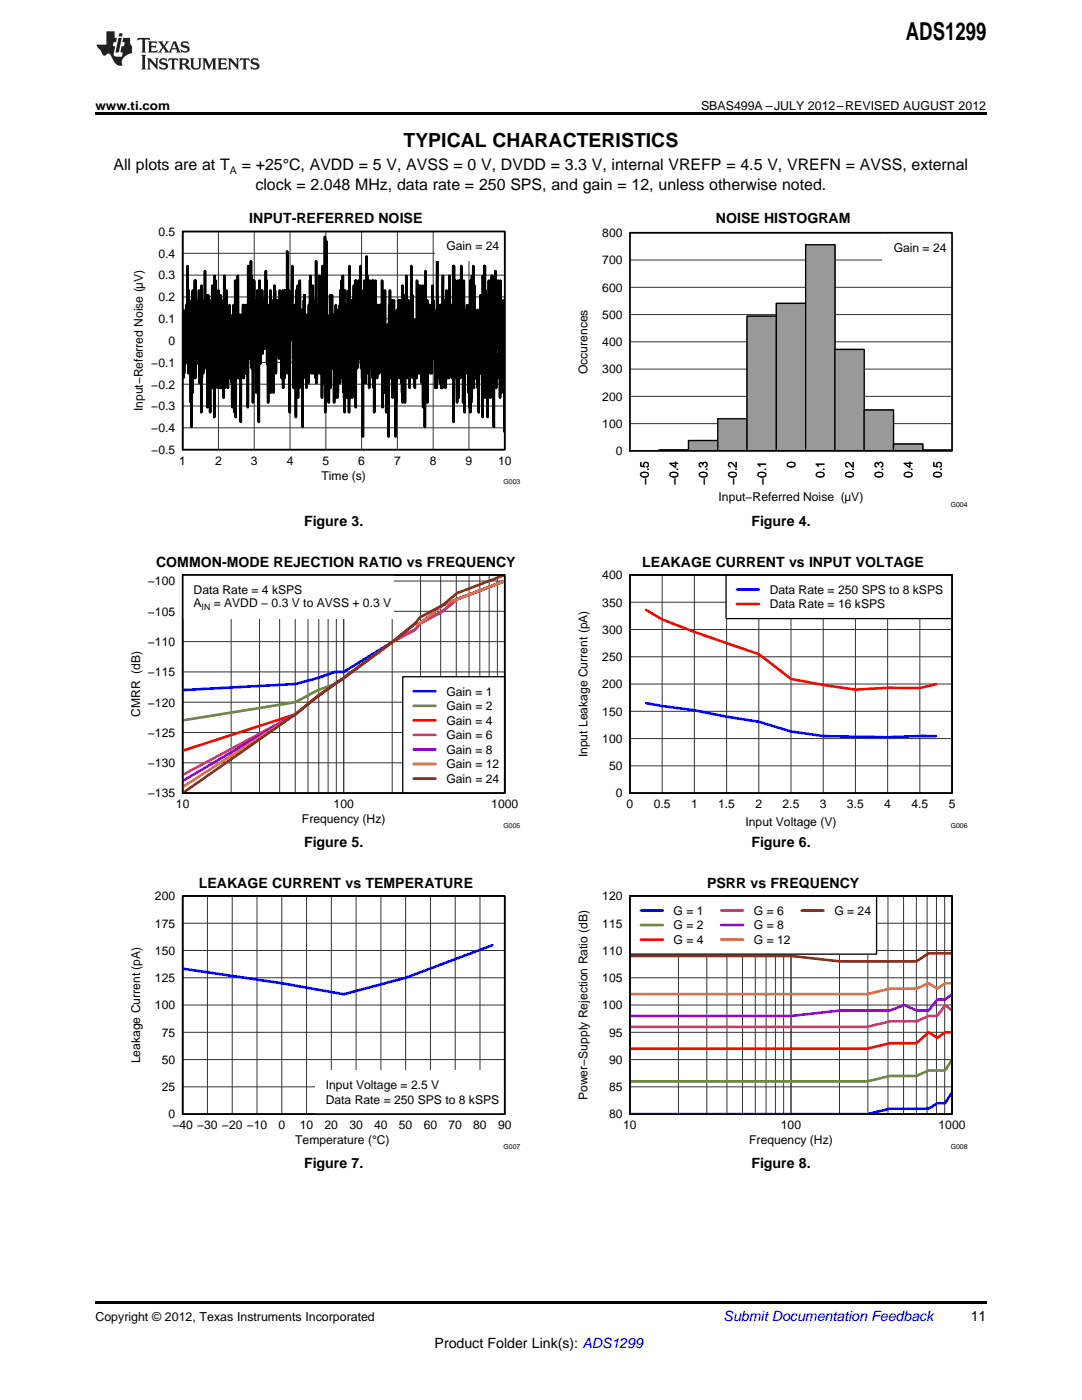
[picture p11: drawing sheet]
<svg xmlns="http://www.w3.org/2000/svg" width="216mm" height="279mm" viewBox="0 0 216 279" stroke-linecap="round" stroke-linejoin="round" font-family="sans-serif">
<path d="M36.4 178.8h64.3v43.5h-64.3z" fill="none" stroke="#000" stroke-width=".26"/>
<g fill="none" stroke="#333" stroke-width=".2">
<path d="M36.4 178.8h64.3v43.5h-64.3zM41.4 178.8v43.5M46.3 178.8v43.5M51.3 178.8v43.5M56.2 178.8v43.5M61.2 178.8v43.5M66.1 178.8v43.5M71.1 178.8v43.5M76 178.8v43.5M80.9 178.8v43.5M85.9 178.8v43.5M90.8 178.8v43.5"/>
<path d="M95.8 178.8v43.5M36.4 195.1h64.3M36.4 189.7h64.3M36.4 184.3h64.3M36.4 216.9h64.3M36.4 211.5h64.3M36.4 206h64.3M36.4 200.6h64.3"/>
</g>
<path d="M98.2 188.6l-17.3 6.5-12.3 3.3-12.4-2.2-19.8-2.9" fill="none" stroke="#00f" stroke-width=".52"/>
<path d="M62.8 213.6h37.9v8.7h-37.9z" fill="#fff"/>
<path d="M36.4 178.8h64.3v43.5h-64.3z" fill="none" stroke="#000" stroke-width=".35"/>
<path d="M125.7 178.8h64.3v43.5h-64.3z" fill="none" stroke="#000" stroke-width=".26"/>
<g fill="none" stroke="#333" stroke-width=".2">
<path d="M125.7 178.8h64.3v43.5h-64.3zM135.4 178.8v43.5M141 178.8v43.5M145 178.8v43.5M148.2 178.8v43.5M150.7 178.8v43.5M152.9 178.8v43.5M154.7 178.8v43.5M156.4 178.8v43.5M157.8 178.8v43.5M167.5 178.8v43.5M173.2 178.8v43.5"/>
<path d="M177.2 178.8v43.5M180.3 178.8v43.5M182.8 178.8v43.5M185 178.8v43.5M186.9 178.8v43.5M188.5 178.8v43.5M125.7 195.1h64.3M125.7 189.7h64.3M125.7 184.3h64.3M125.7 216.9h64.3M125.7 211.5h64.3M125.7 206h64.3"/>
<path d="M125.7 200.6h64.3"/>
</g>
<path d="M190 218l-1.4 2.2h-1.6l-1.7 1.1h-7.7l-4.6 1h-47.3" fill="none" stroke="#00f" stroke-width=".52"/>
<path d="M190 211.5l-1.4 2.1h-3.3l-2.4 1.1h-5.3l-4.6 1.1h-47.3" fill="none" stroke="#6e8b3d" stroke-width=".52"/>
<path d="M190 206h-1.4l-1.6 1.1-1.7-1.1-2.4 2.2h-5.3l-4.6 1.1h-47.3" fill="none" stroke="#f00" stroke-width=".52"/>
<path d="M190 201.7l-1.4-1.1-1.6 2.2h-1.7l-2.4 1h-5.3l-4.6 1.1h-47.3" fill="none" stroke="#cd3278" stroke-width=".52"/>
<path d="M190 198.4l-1.4 1.1h-1.6l-1.7 2.2h-2.4l-2.4-1.1-2.9 1.1h-10l-9.8 1.1h-32.1" fill="none" stroke="#9400d3" stroke-width=".52"/>
<path d="M190 196.2h-1.4l-1.6 1.1-1.7-1.1-2.4 1.1h-5.3l-4.6 1.1h-47.3" fill="none" stroke="#cd6839" stroke-width=".52"/>
<path d="M190 190.2h-4.7l-2.4 1.7h-15.3l-9.8-1.1h-32.1" fill="none" stroke="#8b2500" stroke-width=".52"/>
<path d="M125.7 178.8h49.2v11.6h-49.2z" fill="#fff"/>
<path d="M36.4 114.7h64.3v43.6h-64.3zM125.7 178.8h49.2v11.6h-49.2z" fill="none" stroke="#000" stroke-width=".26"/>
<path d="M100.7 116l-12.4 4.8-4.5 3.6h-.9l-4.5 3.6-9.8 6.1h-1.8l-3.4 1.2-4.5 1.2-22.5 1.2M127.9 181.7h4.3" fill="none" stroke="#00f" stroke-width=".52"/>
<path d="M100.7 116l-9.5 3.6-2.9 2.4-4.5 2.4-.9 1.2-4.5 2.4-11.6 8.5-3.4 1.2-4.5 2.4-22.5 3.7M127.9 184.6h4.3" fill="none" stroke="#6e8b3d" stroke-width=".52"/>
<path d="M100.7 116l-9.5 3.6-2.9 2.4-4.5 2.4-.9 1.2-4.5 2.4-9.8 7.3-5.2 3.6-4.5 3.7-22.5 7.2M127.9 187.5h4.3" fill="none" stroke="#f00" stroke-width=".52"/>
<path d="M100.7 116l-9.5 3.6-2.9 2.4-4.5 2.4-.9 1.2-4.5 2.4-9.8 7.3-5.2 3.6-4.5 3.7-22.5 12.1M143.9 181.7h4.4" fill="none" stroke="#cd3278" stroke-width=".52"/>
<path d="M100.7 116l-12.4 4.8-4.5 3.6h-.9a309.1 309.1 0 0 1-19.5 14.5l-4.5 3.7-22.5 13.3M143.9 184.6h4.4" fill="none" stroke="#9400d3" stroke-width=".52"/>
<path d="M143.9 187.5h4.4" fill="none" stroke="#cd6839" stroke-width=".52"/>
<path d="M100.7 114.7l-9.5 3.7-2.9 2.4-4.5 2.4-.9 1.2a309.1 309.1 0 0 1-19.5 14.5l-4.5 3.7-22.5 15.7M160 181.7h4.3" fill="none" stroke="#8b2500" stroke-width=".52"/>
<path d="M125.7 178.8h64.3v43.5h-64.3z" fill="none" stroke="#000" stroke-width=".35"/>
<g fill="none" stroke="#333" stroke-width=".2">
<path d="M36.4 114.7v43.6h64.3v-43.6M36.4 116h64.3M46.1 114.7v43.6M51.8 114.7v43.6M55.8 114.7v43.6M58.9 114.7v43.6M61.5 114.7v43.6M63.6 114.7v43.6M65.5 114.7v43.6M67.1 114.7v43.6M68.6 114.7v43.6M78.3 114.7v43.6"/>
<path d="M83.9 114.7v43.6M87.9 114.7v43.6M91 114.7v43.6M93.6 114.7v43.6M95.7 114.7v43.6M97.6 114.7v43.6M99.2 114.7v43.6M36.4 134.1h64.3M36.4 128h64.3M36.4 122h64.3M36.4 152.2h64.3M36.4 146.2h64.3"/>
<path d="M36.4 140.1h64.3"/>
</g>
<path d="M100.7 116l-12.4 4.8-4.5 3.6h-.9a309.1 309.1 0 0 1-19.5 14.5l-4.5 3.7-22.5 14.5" fill="none" stroke="#ee7600" stroke-width=".52"/>
<path d="M80.4 135.1h20.3v23.2h-20.3z" fill="#fff"/>
<path d="M80.4 135.1h20.3v23.2h-20.3z" fill="none" stroke="#000" stroke-width=".26"/>
<path d="M82.5 138h4.4" fill="none" stroke="#00f" stroke-width=".52"/>
<path d="M82.5 140.9h4.4" fill="none" stroke="#6e8b3d" stroke-width=".52"/>
<path d="M82.5 143.8h4.4" fill="none" stroke="#f00" stroke-width=".52"/>
<path d="M82.5 146.7h4.4" fill="none" stroke="#cd3278" stroke-width=".52"/>
<path d="M82.5 149.6h4.4" fill="none" stroke="#9400d3" stroke-width=".52"/>
<path d="M82.5 152.5h4.4" fill="none" stroke="#ee7600" stroke-width=".52"/>
<path d="M82.5 155.4h4.4" fill="none" stroke="#8b2500" stroke-width=".52"/>
<path d="M36.4 114.7h42.2v8.8h-42.2z" fill="#fff"/>
<path d="M36.4 114.7h64.3v43.6h-64.3z" fill="none" stroke="#000" stroke-width=".35"/>
<path d="M125.7 114.7h64.3v43.6h-64.3z" fill="none" stroke="#000" stroke-width=".26"/>
<g fill="none" stroke="#333" stroke-width=".2">
<path d="M125.7 114.7h64.3v43.6h-64.3zM132.1 114.7v43.6M138.6 114.7v43.6M145 114.7v43.6M151.4 114.7v43.6M157.8 114.7v43.6M164.3 114.7v43.6M170.7 114.7v43.6M177.1 114.7v43.6M183.5 114.7v43.6M125.7 136.5h64.3M125.7 131.1h64.3"/>
<path d="M125.7 125.6h64.3M125.7 120.2h64.3M125.7 152.8h64.3M125.7 147.4h64.3M125.7 142h64.3"/>
</g>
<path d="M128.9 140.3l9.7 1.4 6.4 1.3 6.4 1 6.4 2 6.5 .9 12.8 .2 9.7-.2" fill="none" stroke="#00f" stroke-width=".52"/>
<path d="M128.9 121.7l3.2 1.9 6.5 2.5 12.8 4.4 6.4 5 6.5 1.2 6.4 .9 6.4-.3h6.4l3.3-.8" fill="none" stroke="#f00" stroke-width=".52"/>
<path d="M144.9 114.7h45.1v8.8h-45.1z" fill="#fff"/>
<path d="M125.7 90h5.8zM131.5 89.8h5.9v.2h-5.9zM144.9 114.7h45.1v8.8h-45.1z" fill="none" stroke="#000" stroke-width=".26"/>
<path d="M147.1 117.6h4.3" fill="none" stroke="#00f" stroke-width=".52"/>
<path d="M147.1 120.6h4.3" fill="none" stroke="#f00" stroke-width=".52"/>
<path d="M125.7 114.7h64.3v43.6h-64.3z" fill="none" stroke="#000" stroke-width=".35"/>
<path d="M125.7 90h5.8" fill="none" stroke="#999" stroke-width=".2"/>
<path d="M131.5 89.9h5.9" fill="none" stroke="#999" stroke-width=".22"/>
<path d="M137.4 87.9h5.8v2.1h-5.8z" fill="#999"/>
<path d="M137.4 87.9h5.8v2.1h-5.8z" fill="none" stroke="#000" stroke-width=".26"/>
<path d="M143.2 83.6h5.9v6.4h-5.9z" fill="#999"/>
<path d="M143.2 83.6h5.9v6.4h-5.9z" fill="none" stroke="#000" stroke-width=".26"/>
<path d="M149.1 63.1h5.8v26.9h-5.8z" fill="#999"/>
<path d="M149.1 63.1h5.8v26.9h-5.8z" fill="none" stroke="#000" stroke-width=".26"/>
<path d="M154.9 60.5h5.9v29.5h-5.9z" fill="#999"/>
<path d="M154.9 60.5h5.9v29.5h-5.9z" fill="none" stroke="#000" stroke-width=".26"/>
<path d="M160.8 48.8h5.8v41.2h-5.8z" fill="#999"/>
<path d="M160.8 48.8h5.8v41.2h-5.8z" fill="none" stroke="#000" stroke-width=".26"/>
<path d="M166.6 69.7h5.8v20.3h-5.8z" fill="#999"/>
<path d="M166.6 69.7h5.8v20.3h-5.8z" fill="none" stroke="#000" stroke-width=".26"/>
<path d="M172.4 81.8h5.9v8.2h-5.9z" fill="#999"/>
<path d="M172.4 81.8h5.9v8.2h-5.9z" fill="none" stroke="#000" stroke-width=".26"/>
<path d="M178.3 88.6h5.8v1.4h-5.8z" fill="#999"/>
<path d="M125.7 90h5.8zM131.5 89.8h5.9v.2h-5.9zM178.3 88.6h5.8v1.4h-5.8zM184.1 89.8h5.9v.2h-5.9z" fill="none" stroke="#000" stroke-width=".26"/>
<path d="M125.7 90h5.8M184.1 89.9h5.9" fill="none" stroke="#999" stroke-width=".2"/>
<path d="M125.7 57.3h64.3M125.7 51.9h64.3M125.7 46.5h64.3M125.7 79.1h64.3M125.7 73.7h64.3M125.7 68.2h64.3M125.7 62.8h64.3M125.7 90h64.3M125.7 84.5h64.3" fill="none" stroke="#333" stroke-width=".2"/>
<path d="M131.5 89.9h5.9" fill="none" stroke="#999" stroke-width=".22"/>
<path d="M137.4 87.9h5.8v2.1h-5.8z" fill="#999"/>
<path d="M137.4 87.9h5.8v2.1h-5.8z" fill="none" stroke="#000" stroke-width=".26"/>
<path d="M143.2 83.6h5.9v6.4h-5.9z" fill="#999"/>
<path d="M143.2 83.6h5.9v6.4h-5.9z" fill="none" stroke="#000" stroke-width=".26"/>
<path d="M149.1 63.1h5.8v26.9h-5.8z" fill="#999"/>
<path d="M149.1 63.1h5.8v26.9h-5.8z" fill="none" stroke="#000" stroke-width=".26"/>
<path d="M154.9 60.5h5.9v29.5h-5.9z" fill="#999"/>
<path d="M154.9 60.5h5.9v29.5h-5.9z" fill="none" stroke="#000" stroke-width=".26"/>
<path d="M160.8 48.8h5.8v41.2h-5.8z" fill="#999"/>
<path d="M160.8 48.8h5.8v41.2h-5.8z" fill="none" stroke="#000" stroke-width=".26"/>
<path d="M166.6 69.7h5.8v20.3h-5.8z" fill="#999"/>
<path d="M166.6 69.7h5.8v20.3h-5.8z" fill="none" stroke="#000" stroke-width=".26"/>
<path d="M172.4 81.8h5.9v8.2h-5.9z" fill="#999"/>
<path d="M172.4 81.8h5.9v8.2h-5.9z" fill="none" stroke="#000" stroke-width=".26"/>
<path d="M178.3 88.6h5.8v1.4h-5.8z" fill="#999"/>
<path d="M178.3 88.6h5.8v1.4h-5.8zM184.1 89.8h5.9v.2h-5.9z" fill="none" stroke="#000" stroke-width=".26"/>
<path d="M184.1 89.9h5.9" fill="none" stroke="#999" stroke-width=".2"/>
<path d="M176.1 46.5h13.9v5.8h-13.9z" fill="#fff"/>
<path d="M125.7 46.5h64.3v43.5h-64.3z" fill="none" stroke="#000" stroke-width=".35"/>
<path d="M36.4 46.2h64.3v43.5h-64.3z" fill="none" stroke="#000" stroke-width=".26"/>
<g fill="none" stroke="#333" stroke-width=".2">
<path d="M36.4 46.2h64.3v43.5h-64.3zM36.4 59.3h64.3M36.4 54.9h64.3M36.4 50.6h64.3M43.6 46.2v43.5M50.7 46.2v43.5M57.9 46.2v43.5M65 46.2v43.5M72.2 46.2v43.5M79.3 46.2v43.5M86.4 46.2v43.5M93.6 46.2v43.5"/>
<path d="M36.4 76.7h64.3M36.4 72.3h64.3M36.4 68h64.3M36.4 63.6h64.3M36.4 85.4h64.3M36.4 81h64.3"/>
</g>
<path d="M100.7 59.9v26.3l-.1-22.4-.1 11.7v-15.6l-.1 12.6v-7.7l-.1 8.7-.1-7.8v3.9l-.1-2.9v11.7l-.3-22.4v23.4l-.1-18.5-.1 14.6-.2-19.5-.1 12.7v-3l-.1 3v-3l-.1 3.9v-9.7l-.1 17.5-.1-23.3-.2 18.4-.1-6.8-.1 19.5v-23.4l-.2 14.7v-21.5l-.1 16.6-.1-16.6-.1 22.4-.1-19.4-.1 21.4v-11.7l-.1 9.7-.2-21.4-.1 19.5-.1-11.7v19.5l-.2-24.4-.1 17.6v-10.8l-.1 9.8v-17.5l-.1 21.4-.1-26.3v12.6l-.1-12.6-.1 21.4-.2-19.5v28.3l-.1-18.5-.1 9.7-.2-15.6-.1 15.6-.1-11.7-.2 19.5v-16.6l-.1-.9-.1 8.7v-11.7v15.6l-.1-10.7v4.9l-.1-6.8-.1 9.7v-10.7l-.1 11.7v-8.8l-.1 8.8-.1-18.5-.2 20.4-.1-24.3-.1 21.4-.1-19.5-.2 25.3-.1-24.3-.1 26.3-.1-21.4v20.4l-.1-14.6-.1 11.7-.1-15.6-.1 7.8-.1-9.7v12.6l-.2-11.7v12.7l-.2-10.7-.1 18.5-.2-26.3-.1 24.3v-21.4l-.2 14.6-.2-20.4-.2 22.4-.1-19.5-.1 11.7v-7.8l-.1 19.5v-19.5l-.1 14.6-.1-18.5-.1 24.3-.1-15.5-.1 10.7-.2-19.5v16.5l-.1-8.7-.1 7.8v-18.5l-.1 31.1-.1-31.1-.1 22.4-.2-14.6-.1 12.6v-3.9l-.1 3.9v-1l-.1-7.7-.1 9.7v-19.5l-.1 20.5-.1-10.7-.1 9.7v-15.6l-.2 16.6-.1-17.5-.2 14.5v-8.7v13.6l-.1-17.5-.3 13.6-.1-18.5-.1 22.4v-9.7l-.1 8.8v-8.8l-.1 9.7v-14.6l-.1 14.6v-16.5v13.6l-.1-13.6-.1 15.6-.1-11.7-.1 5.8-.1-4.9-.1 8.8-.2-23.3-.1 26.2v-11.7l-.1-.9-.1 12.6-.2-13.6v-2l-.1 9.8-.1-11.7-.1 9.7-.1-12.6-.1 17.5-.1-12.7-.2 12.7-.2-13.6v11.6l-.1-11.6-.1 7.8-.1-5.9-.1 17.5-.1-20.4-.1 17.5-.2-23.3-.1 31.1-.1-17.5v11.7l-.2-16.6-.1 18.5v-24.3l-.1 19.5-.1-18.5v18.5l-.1-8.8-.1 6.8v-6.8l-.1 2.9v-13.6l-.1 17.5-.1-7.8-.1 7.8v-17.5l-.1 16.5v-10.7l-.1 9.7v-2.9l-.1 2.9v-.9l-.1-15.6-.1 19.5-.1-10.7v10.7l-.2-8.8v10.7l-.2-13.6v9.7l-.1-9.7-.1 11.7v-8.8v5.8l-.1-13.6-.1 10.7-.1-16.5-.1 14.6v-4.9l-.1 12.7-.1-9.8-.1 11.7-.2-17.5-.1 15.6-.1-13.7-.1 8.8-.1-1v-14.6l-.1 15.6-.1-5.8-.1 15.5-.2-21.4v14.6l-.1-5.8-.1 12.6-.1-23.3-.1 21.4v-17.5v15.6l-.1-13.7-.1 11.7v-10.7v10.7l-.1-14.6-.2 15.6-.1-15.6-.1 14.6-.1-11.7v11.7l-.1-6.8-.1 4.8v-10.7v13.7l-.1-3.9-.1 8.7v-9.7l-.1 16.5v-22.3l-.1 5.8v-6.8l-.1 8.7-.1-12.6-.2 19.5-.2-19.5v12.6l-.1-12.6-.1 15.6-.1-15.6-.1 13.6v-15.5l-.1 9.7v-6.8l-.1 26.2-.1-17.5-.1 9.8v-14.6l-.3 17.5-.1-16.6v9.8v-7.8l-.1 6.8-.1-16.5-.1 20.4-.2-17.5v16.5l-.1-9.7-.1 13.6-.1-25.3v11.7l-.1-6.8v8.7l-.1-8.7-.2 12.6-.1-12.6v13.6l-.1-6.8-.1 6.8-.1-13.6-.2 14.6-.1-14.6-.1 8.7-.1-13.6-.1 19.5v-18.5v3.9l-.1-1v22.4l-.2-26.3-.1 19.5-.1-19.5-.1 17.5-.1-10.7v8.8l-.1-3.9-.1 4.8-.1-16.5-.1 21.4-.1-14.6-.1 11.7-.1-4.9v2l-.1-16.6-.1 15.6v-19.4l-.1 23.3-.1-11.7v13.7l-.3-20.5-.1 14.6v-4.9l-.1 3.9v-4.8l-.1 22.3v-17.5l-.1-1.9v7.8l-.2-17.5v15.5l-.1-20.4-.1 12.6v-6.8l-.2 12.7-.1-15.6-.2 16.5v-6.8l-.1 7.8-.2-17.5-.1 25.3-.1-25.3-.1 22.4v-8.8v2.9l-.2-2.9v-12.6l-.1 20.4-.1-17.5-.1 19.5-.1-19.5-.2 16.6-.1-16.6-.1 19.5v-26.3l-.2 29.2v-24.3l-.1 16.5-.1-13.6v12.6l-.1-1v-11.6l-.1 18.5-.2-16.6v11.7l-.1-9.7v6.8v-13.6l-.1 24.3-.1-22.4v19.5l-.2-15.6v8.7l-.1-17.5v20.5l-.2-19.5v14.6l-.3-12.6-.1 18.5v-15.6v12.6l-.2-8.7-.1 9.7v-11.7l-.1 15.6v-5.9l-.1 6.9-.1-17.6v14.7l-.2-15.6-.1 18.5-.1-14.6-.1 15.5-.1-17.5v8.8l-.1-3.9v4.8l-.1-8.7-.1 9.7-.1-14.6-.1 11.7-.1-7.8v14.6l-.1-18.5-.1 12.7v-2.9v3.8l-.1-6.8-.1 14.6-.1-15.5-.1 12.6-.1-14.6-.1 13.7v-28.3l-.1 19.5v-5.9l-.2 20.5-.1-35.1-.2 29.3v-20.5l-.1 12.7-.2-15.6-.1 26.3-.1-20.5-.1 15.6v-9.7l-.1 6.8v-8.8l-.1 10.7v-1l-.1-17.5v19.5l-.3-13.6-.1 13.6v-9.7l-.1 10.7v-10.7l-.1 11.7v-24.4l-.1 23.4-.1-15.6-.1 14.6-.2-13.6-.1 13.6-.1-17.5v14.6l-.1-13.6-.1 16.5-.1-14.6v9.7l-.1-14.6-.2 19.5-.2-13.6v13.6v-2l-.1 4-.1-13.7-.1 11.7-.1-9.7v12.6l-.1-11.7v2v-4.9l-.2 12.7-.1-16.6-.1 7.8-.1-6.8v14.6l-.2-11.7v22.4l-.2-23.4-.2 14.7-.2-20.5v21.4l-.2-15.6-.1 17.6-.1-22.4v13.6l-.1-6.8-.1 7.8-.1-13.6-.1 25.3v-20.5l-.1 7.8-.1-9.7-.1 11.6-.1-6.8v11.7l-.3-24.3-.1 12.6-.1-4.8-.1 6.8-.1-6.8-.1 21.4-.1-24.3-.1 12.6-.1-11.7-.1 14.6-.1-23.3-.1 24.3v-12.7l-.2 8.8v-5.8v9.7l-.2-16.5v17.5l-.1-10.7-.1 9.7v-6.8l-.1 1v8.7l-.1-19.4-.2 17.5v-15.6l-.1 5.8v-4.8l-.1 8.7v-3.9l-.1 3.9-.1-11.6-.1 13.6-.1-11.7v8.8l-.1-8.8v9.7l-.1-3.9v4.9l-.2-9.7v8.7l-.1-9.7-.1 14.6-.1-16.5-.1 11.6v-12.6l-.1 15.5-.1-8.7v14.6l-.2-15.6v10.7l-.1-3.9v2.9v-12.6l-.1 10.7v-6.8l-.2 14.6v-20.4l-.1 19.4-.1-15.6v8.8l-.1-9.7v13.6l-.2-11.7v17.5l-.1-17.5v2v-3.9l-.1 11.6-.1-16.5v13.6l-.1-4.8-.1-10.7v13.6l-.1-7.8-.1 6.8v-4.9v5.9v-2l-.2 3.9v-3.9v3.9l-.2-9.7v10.7l-.1-12.6v12.6l-.1-7.8v2.9l-.2-7.7v14.5l-.2-16.5-.2 28.2-.1-24.3-.1 5.8v-7.7l-.1 16.5-.1-11.7-.1 15.6-.1-17.5v7.8v-8.8l-.1 11.7v-10.7l-.1 6.8-.1-11.7-.1 14.6v-14.6l-.1 24.3-.1-21.4-.2 14.6-.1-21.4-.1 15.6v-5.9v8.8l-.2-8.8-.1 9.8-.2-18.5-.1 28.2-.1-20.4-.1 13.6-.1-13.6v13.6l-.1-11.7-.1 11.7-.1-8.8-.1 8.8v-13.6l-.1 14.6-.1-14.6-.1 12.6v-7.8l-.1 8.8-.1-7.8v8.8l-.1-12.7-.1 21.4-.2-21.4-.1 12.7-.1-9.8v9.8v-5.9v4.9l-.2-19.5v10.7l-.1-7.7-.1 15.5-.1-7.8-.1 17.6-.1-27.3-.1 26.3-.1-20.5-.1 8.8v-9.7v13.6l-.1 1-.1-8.8v14.6l-.2-15.6v9.8l-.1-9.8-.1 9.8v-12.7l-.2 9.7v-11.6l-.1 14.6-.1-10.7-.1 12.6-.3-13.6v8.7v-14.5l-.1 18.5-.1-9.8-.1 10.7-.1-22.4-.2 24.4-.1-18.5-.1 13.6-.1-14.6-.1 17.5-.2-18.5v18.5l-.2-12.6v12.6l-.2-19.4-.2 19.4-.2-12.6-.1 5.8-.1-14.6-.1 16.5-.1-17.5v28.3l-.1-17.6-.1 4.9v-7.8v7.8l-.1-8.8-.1 15.6v-20.4l-.1 17.5-.1-13.6v9.7l-.1-10.7-.2 22.4-.1-22.4-.1 17.5-.1-18.5-.2 22.4-.2-22.4v6.8l-.2-6.8v14.6l-.1-1v-18.4l-.1 15.5-.1-9.7-.1 13.6v-13.6l-.1 14.6-.1-13.6-.1 14.6-.1-18.5v25.3l-.1-21.4-.1 11.6v-10.7l-.1 7.8-.1-3.9v10.8l-.1-18.5-.1 13.6-.1-6.8-.1 7.7v-12.6l-.1 9.7-.1-9.7-.1 5.8v-1.9l-.1-7.8v19.5l-.1-19.5-.2 19.5-.1-11.7-.1 10.7v-16.5l-.1 20.4-.2-18.5v25.3v-18.5l-.1 13.6-.1-18.5-.1 12.7-.1-8.8-.1 6.8v-1.9l-.1-12.6v16.5v-10.7l-.1 8.7-.1-19.4-.1 17.5-.1-9.7-.2 11.6-.1-5.8-.1 3.9v-7.8l-.1 11.7v-8.8l-.1 3v-3.9v10.7l-.2-13.7v7.8v-3.3" fill="none" stroke="#000" stroke-width=".52"/>
<path d="M86.9 46.2h13.8v5.8h-13.8z" fill="#fff"/>
<path d="M36.4 46.2h64.3v43.5h-64.3z" fill="none" stroke="#000" stroke-width=".35"/>
<g fill="#231f20">
<path d="M27.5 7.6l-.1 .5 .4-.2h.6v.1v2.1l-.2 .4h1l-.3-.4v-2.1l.1-.1h.5l.5 .2-.2-.5zM29.5 8.3l.2 .3v1.5l-.2 .4h1.8l.2-.6a1.04 1.04 0 0 1-1.3 .2v-.7h.6l.3 .2v-.6l-.3 .2h-.6v-.6l.8-.1 .4 .3-.2-.5zM31.5 8.3l.9 1.1-.9 1.1h.8l-.2-.2 .5-.7 .4 .7-.2 .2h1.5l-.1-.2 .1-.4h.9l.1 .4-.2 .2h1l-.3-.3-.7-1.9h-.5l-.9 2-.8-1 .9-1h-.8l.1 .3-.3 .5-.4-.6 .2-.2zM34.7 8.6l.4 1h-.7zM36.3 8.4a.63 .63 0 0 0-.2 .7 .63 .63 0 0 0 .6 .4l.6 .2 .1 .2a.75 .75 0 0 1-.7 .4 .75 .75 0 0 1-.6-.5l.1 .7 .1-.1a1.11 1.11 0 0 0 1.5-.6 1.13 1.13 0 0 0-1.2-.8l-.1-.4a1.04 1.04 0 0 1 1.2 .2l-.2-.5-.1 .1-.5-.2zM28.2 10.9l.2 .4v2.2l-.2 .4h1l-.3-.4v-2.2l.3-.4zM29.3 11.6l.3 .4v1.5l-.3 .4h.8l-.2-.4v-1.3l1.5 1.7v-1.9l.2-.4h-.7l.2 .4v.9l-1.1-1.3zM32 11.8a.62 .62 0 0 0-.2 .7 .62 .62 0 0 0 .6 .4l.6 .1 .1 .3a.76 .76 0 0 1-.7 .3 .76 .76 0 0 1-.6-.4l.1 .7 .1-.1a1.11 1.11 0 0 0 1.5-.6 1.13 1.13 0 0 0-1.2-.8l-.1-.4a1.04 1.04 0 0 1 1.2 .2l-.2-.6-.1 .1-.5-.1zM33.7 11.6l-.2 .6a.61 .61 0 0 1 .8-.3v1.6l-.2 .4h.9l-.2-.4v-1.6a.63 .63 0 0 1 .8 .3l-.2-.6zM35.6 11.6l.3 .4v1.5l-.3 .4h1l-.2-.2v-.8l.5 .2a.76 .76 0 0 0 1.2 .7l-1-1a.58 .58 0 0 0 .6-.5 .58 .58 0 0 0-.5-.6zM36.4 11.9h.1a.45 .45 0 0 1 .5 .1 .45 .45 0 0 1 .1 .5l-.7 .2zM37.9 11.6l.2 .2a2.17 2.17 0 0 0 .3 1.9 .99 .99 0 0 0 1.6-.6v-1.1l.2-.4h-.7l.2 .2a1.92 1.92 0 0 1-.2 1.8 .6 .6 0 0 1-.9-.5v-1.1l.2-.4zM40.4 11.6l.2 .4v1.5l-.2 .4h.7l-.2-.4v-1.4l.8 1.8 .8-1.8v1.4l-.2 .4h.9l-.2-.4v-1.5l.2-.4h-.8l-.6 1.5-.6-1.5zM43.4 11.6l.2 .4v1.5l-.2 .4h1.8l.2-.6a1.04 1.04 0 0 1-1.3 .1v-.6h.5l.4 .2v-.6l-.4 .2h-.5v-.7h.8l.3 .3-.1-.6zM45.5 11.6l.2 .4v1.5l-.2 .4h.7l-.2-.4v-1.3l1.5 1.7v-1.9l.2-.4h-.7l.2 .4v.9l-1.1-1.3zM47.9 11.6l-.1 .6a.61 .61 0 0 1 .8-.3v1.6l-.3 .4h1l-.3-.4 .1-1.6a.63 .63 0 0 1 .7 .3l-.1-.6zM50.2 11.8a.62 .62 0 0 0-.2 .7 .62 .62 0 0 0 .6 .4l.6 .1 .2 .3a.76 .76 0 0 1-.8 .3 .76 .76 0 0 1-.6-.4l.1 .7 .2-.1a1.11 1.11 0 0 0 1.5-.6 1.13 1.13 0 0 0-1.3-.8l-.1-.4a1.04 1.04 0 0 1 1.2 .2l-.1-.6-.2 .1-.5-.1z"/>
<path d="M21.2 6.3v2.6h-1.9l.1 .4 .7 .9a.91 .91 0 0 0 1 .8 .56 .56 0 0 1 .5-.3 .56 .56 0 0 1 .5 .3l.4 .8a1.53 1.53 0 0 0 1.9 1.2 1.54 1.54 0 0 1 1-2.1l.9-.3v-1.4a1.52 1.52 0 0 1-.3-1.6h-1.4l-.2 .8h.5l-.2 .8h-.4l-.2 1v.2l.4 .1-.2 .8a1.93 1.93 0 0 1-1.6-.3l.3-1.8h-.5l.2-.8h.4l.2-.8h-.4v-1.3zM23.6 7.6l-.6 2.9h.7l.6-2.9zM23.8 6.6l-.1 .7h.6l.2-.7z"/>
</g>
<path d="M19 259.7h177.8v.5h-177.8z" fill="#000"/>
<g fill="#fff">
<path d="M156.1 234.9h.4v.7h-.4z"/>
<path d="M66.9 234.9h.3v.7h-.3z"/>
<path d="M156.1 170.8h.4v.7h-.4z"/>
<path d="M66.9 170.8h.3v.7h-.3z"/>
<path d="M156.1 106.8h.4v.7h-.4z"/>
<path d="M66.9 106.8h.3v.7h-.3z"/>
</g>
<path d="M19 22.5h177.8v.5h-177.8z" fill="#000"/>
<text font-size="4.9" x="180.8" y="7.9">ADS1299</text>
<text font-size="3.9" x="80.5" y="29.3">TYPICAL CHARACTERISTICS</text>
<g font-size="3.2">
<text x="22.6" y="34">All plots are at T</text>
<text x="48.2" y="34">= +25°C, AVDD = 5 V, AVSS = 0 V, DVDD = 3.3 V, internal VREFP = 4.5 V, VREFN = AVSS, external</text>
<text x="51" y="37.9">clock = 2.048 MHz, data rate = 250 SPS, and gain = 12, unless otherwise noted.</text>
</g>
<g font-size="2.8">
<text x="49.7" y="44.6">INPUT-REFERRED NOISE</text>
<text x="142.8" y="44.6">NOISE HISTOGRAM</text>
<text x="60.7" y="105">Figure 3.</text>
<text x="149.9" y="105">Figure 4.</text>
<text x="31.2" y="113.1">COMMON-MODE REJECTION RATIO vs FREQUENCY</text>
<text x="128.2" y="113.1">LEAKAGE CURRENT vs INPUT VOLTAGE</text>
<text x="60.7" y="169.1">Figure 5.</text>
<text x="149.9" y="169.1">Figure 6.</text>
<text x="39.7" y="177.2">LEAKAGE CURRENT vs TEMPERATURE</text>
<text x="141.1" y="177.2">PSRR vs FREQUENCY</text>
<text x="60.7" y="233.1">Figure 7.</text>
<text x="149.9" y="233.1">Figure 8.</text>
<text x="193.7" y="263.6">11</text>
<text x="86.7" y="269">Product Folder Link(s): ADS1299</text>
</g>
<text font-size="2.8" fill="#0000c8" x="144.4" y="263.6">Submit Documentation Feedback</text>
<g font-size="2.5">
<text x="19" y="21.9">www.ti.com</text>
<text x="139.9" y="21.9">SBAS499A –JULY 2012–REVISED AUGUST 2012</text>
<text x="19" y="263.6">Copyright © 2012, Texas Instruments Incorporated</text>
</g>
<g font-size="2.4">
<text x="31.6" y="47.1">0.5</text>
<text x="120.2" y="47.3">800</text>
<text x="31.6" y="51.4">0.4</text>
<text x="89.1" y="50">Gain = 24</text>
<text x="120.2" y="52.8">700</text>
<text x="178.3" y="50.2">Gain = 24</text>
<text x="31.6" y="55.8">0.3</text>
<text x="120.2" y="58.2">600</text>
<text x="31.6" y="64.5">0.1</text>
<text x="31.6" y="60.1">0.2</text>
<text x="120.2" y="63.6">500</text>
<text x="33.6" y="68.8">0</text>
<text x="120.2" y="69.1">400</text>
<text x="30.2" y="77.5">−0.2</text>
<text x="30.2" y="73.2">−0.1</text>
<text x="117.2" y="74.7" transform="rotate(-90 117.2 74.7)">Occurences</text>
<text x="120.2" y="74.5">300</text>
<text x="28.5" y="82.1" transform="rotate(-90 28.5 82.1)">Input−Referred Noise (µV)</text>
<text x="30.2" y="81.9">−0.3</text>
<text x="120.2" y="80">200</text>
<text x="30.2" y="86.3">−0.4</text>
<text x="120.2" y="85.4">100</text>
<text x="30.2" y="90.6">−0.5</text>
<text x="35.8" y="92.7">1</text>
<text x="42.9" y="92.7">2</text>
<text x="50.1" y="92.7">3</text>
<text x="57.2" y="92.7">4</text>
<text x="64.1" y="95.7">Time (s)</text>
<text x="64.3" y="92.7">5</text>
<text x="71.5" y="92.7">6</text>
<text x="78.6" y="92.7">7</text>
<text x="85.8" y="92.7">8</text>
<text x="92.9" y="92.7">9</text>
<text x="99.4" y="92.7">10</text>
<text x="122.9" y="90.9">0</text>
<text x="158.7" y="93.3" transform="rotate(-90 158.7 93.3)">0</text>
<text x="164.5" y="95.3" transform="rotate(-90 164.5 95.3)">0.1</text>
<text x="170.4" y="95.3" transform="rotate(-90 170.4 95.3)">0.2</text>
<text x="176.2" y="95.3" transform="rotate(-90 176.2 95.3)">0.3</text>
<text x="182.1" y="95.3" transform="rotate(-90 182.1 95.3)">0.4</text>
<text x="187.9" y="95.3" transform="rotate(-90 187.9 95.3)">0.5</text>
<text x="129.5" y="96.8" transform="rotate(-90 129.5 96.8)">−0.5</text>
<text x="135.3" y="96.8" transform="rotate(-90 135.3 96.8)">−0.4</text>
<text x="141.2" y="96.8" transform="rotate(-90 141.2 96.8)">−0.3</text>
<text x="143.4" y="99.9">Input−Referred Noise (µV)</text>
<text x="147" y="96.8" transform="rotate(-90 147 96.8)">−0.2</text>
<text x="152.9" y="96.8" transform="rotate(-90 152.9 96.8)">−0.1</text>
<text x="29.5" y="116.8">−100</text>
<text x="38.6" y="118.5">Data Rate = 4 kSPS</text>
<text x="120.2" y="115.6">400</text>
<text x="153.6" y="118.5">Data Rate = 250 SPS to 8 kSPS</text>
<text x="29.5" y="122.9">−105</text>
<text x="38.6" y="121.2">A</text>
<text x="42.6" y="121.2">= AVDD − 0.3 V to AVSS + 0.3 V</text>
<text x="120.2" y="121.1">350</text>
<text x="153.6" y="121.4">Data Rate = 16 kSPS</text>
<text x="29.5" y="128.9">−110</text>
<text x="120.2" y="131.9">250</text>
<text x="120.2" y="126.5">300</text>
<text x="29.5" y="135">−115</text>
<text x="120.2" y="137.4">200</text>
<text x="28" y="143.1" transform="rotate(-90 28 143.1)">CMRR (dB)</text>
<text x="29.5" y="141">−120</text>
<text x="89.1" y="138.8">Gain = 1</text>
<text x="89.1" y="141.7">Gain = 2</text>
<text x="120.2" y="142.8">150</text>
<text x="29.5" y="147.1">−125</text>
<text x="89.1" y="144.6">Gain = 4</text>
<text x="89.1" y="147.5">Gain = 6</text>
<text x="120.2" y="148.3">100</text>
<text x="29.5" y="153.1">−130</text>
<text x="89.1" y="150.4">Gain = 8</text>
<text x="89.1" y="153.3">Gain = 12</text>
<text x="117.2" y="151.2" transform="rotate(-90 117.2 151.2)">Input Leakage Current (pA)</text>
<text x="121.5" y="153.7">50</text>
<text x="29.5" y="159.1">−135</text>
<text x="35.1" y="161.3">10</text>
<text x="66.6" y="161.3">100</text>
<text x="89.1" y="156.2">Gain = 24</text>
<text x="98" y="161.3">1000</text>
<text x="122.9" y="159.1">0</text>
<text x="125" y="161.3">0</text>
<text x="130.4" y="161.3">0.5</text>
<text x="137.9" y="161.3">1</text>
<text x="143.3" y="161.3">1.5</text>
<text x="150.7" y="161.3">2</text>
<text x="156.2" y="161.3">2.5</text>
<text x="163.6" y="161.3">3</text>
<text x="169" y="161.3">3.5</text>
<text x="176.4" y="161.3">4</text>
<text x="181.9" y="161.3">4.5</text>
<text x="189.3" y="161.3">5</text>
<text x="60.2" y="164.3">Frequency (Hz)</text>
<text x="148.8" y="164.8">Input Voltage (V)</text>
<text x="30.9" y="179.7">200</text>
<text x="120.2" y="179.7">120</text>
<text x="30.9" y="185.1">175</text>
<text x="120.2" y="185.1">115</text>
<text x="134.4" y="182.6">G = 1</text>
<text x="134.4" y="185.5">G = 2</text>
<text x="150.5" y="182.6">G = 6</text>
<text x="150.5" y="185.5">G = 8</text>
<text x="166.5" y="182.6">G = 24</text>
<text x="30.9" y="190.6">150</text>
<text x="120.2" y="190.6">110</text>
<text x="134.4" y="188.4">G = 4</text>
<text x="150.5" y="188.4">G = 12</text>
<text x="30.9" y="196">125</text>
<text x="120.2" y="196">105</text>
<text x="30.9" y="201.4">100</text>
<text x="120.2" y="201.4">100</text>
<text x="32.3" y="206.9">75</text>
<text x="121.5" y="206.9">95</text>
<text x="28" y="212.2" transform="rotate(-90 28 212.2)">Leakage Current (pA)</text>
<text x="32.3" y="212.3">50</text>
<text x="121.5" y="212.3">90</text>
<text x="32.3" y="217.8">25</text>
<text x="65" y="217.4">Input Voltage = 2.5 V</text>
<text x="65" y="220.3">Data Rate = 250 SPS to 8 kSPS</text>
<text x="117.2" y="219.6" transform="rotate(-90 117.2 219.6)">Power−Supply Rejection Ratio (dB)</text>
<text x="121.5" y="217.8">85</text>
<text x="33.6" y="223.2">0</text>
<text x="34.4" y="225.3">−40 −30 −20 −10</text>
<text x="55.6" y="225.3">0</text>
<text x="59.8" y="225.3">10</text>
<text x="64.8" y="225.3">20</text>
<text x="69.7" y="225.3">30</text>
<text x="74.7" y="225.3">40</text>
<text x="79.6" y="225.3">50</text>
<text x="84.5" y="225.3">60</text>
<text x="89.5" y="225.3">70</text>
<text x="94.4" y="225.3">80</text>
<text x="99.4" y="225.3">90</text>
<text x="121.5" y="223.2">80</text>
<text x="124.4" y="225.3">10</text>
<text x="155.8" y="225.3">100</text>
<text x="187.3" y="225.3">1000</text>
<text x="58.9" y="228.3">Temperature (°C)</text>
<text x="149.5" y="228.3">Frequency (Hz)</text>
</g>
<text font-size="2.1" x="45.9" y="34.6">A</text>
<text font-size="1.7" x="40.2" y="121.7">IN</text>
<g font-size="1.4">
<text x="100.5" y="96.6">G003</text>
<text x="189.7" y="101.1">G004</text>
<text x="100.5" y="165.2">G005</text>
<text x="189.7" y="165.2">G006</text>
<text x="100.5" y="229.3">G007</text>
<text x="189.7" y="229.3">G008</text>
</g>
</svg>
